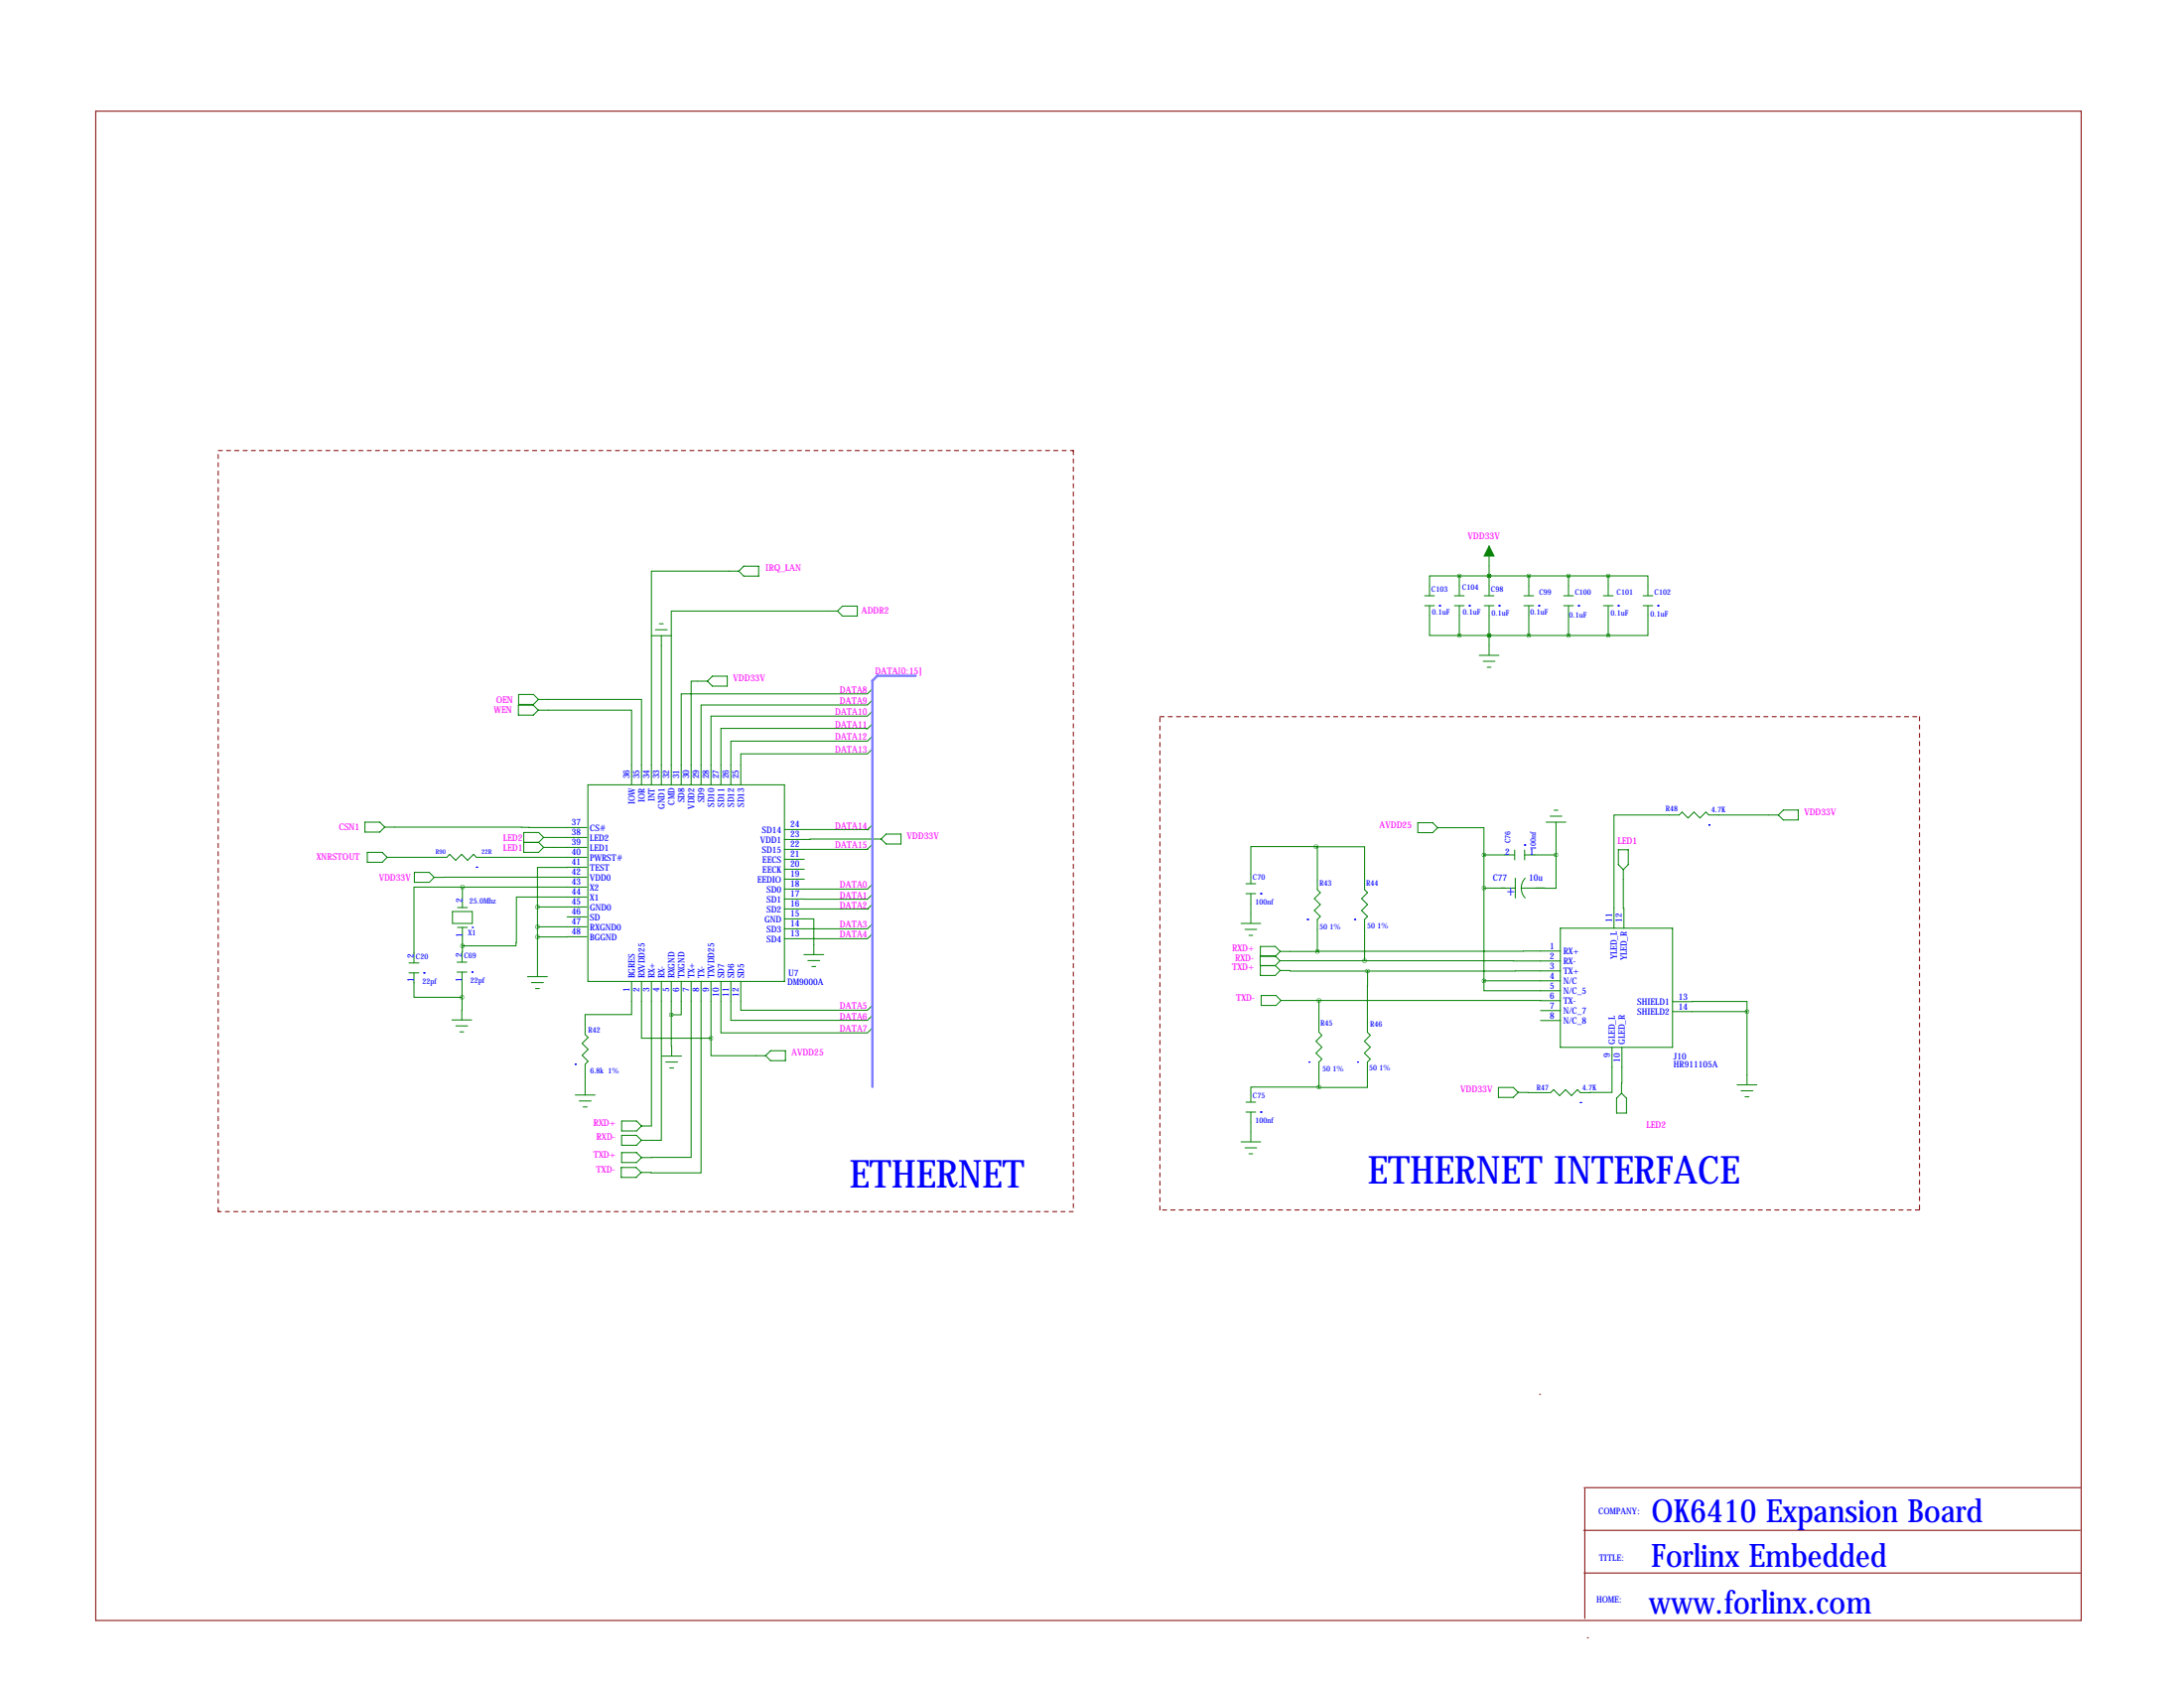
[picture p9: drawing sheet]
<svg xmlns="http://www.w3.org/2000/svg" width="559mm" height="432mm" viewBox="0 0 559 432" stroke-linecap="round" stroke-linejoin="round" font-family="sans-serif">
<path d="M55.8 115.3h218.8M274.6 115.3v194.6M296.8 183.3h194.3M491.1 183.3v126.2M55.8 309.9v-194.6M274.6 309.9h-218.8M296.8 309.5v-126.2M491.1 309.5h-194.3" fill="none" stroke="#800000" stroke-width=".25" stroke-dasharray="1.1 1.1"/>
<path d="M24.5 28.4h508v386.1h-508zM393.9 356.7h.1M405.2 391.5h127M405.3 380.5h127M405.5 380.8v33.2M405.3 402.4h127M406.1 418.9h.1" fill="none" stroke="#800000" stroke-width=".25"/>
<g fill="none" stroke="#008000" stroke-width=".25">
<path d="M381 139.7v12.7M168.7 159.6h1M189 146.1h-22.3v54.7M189 146.1l1.3-1.3h3.8v2.6h-3.8zM214.3 156.3h-42.5v44.5M215.5 155h3.9v2.6h-3.9l-1.2-1.3zM364.5 154.9h2.5M364.5 152.4h2.5M365.8 154.9v7.7h7.6M372.1 154.9h2.5M372.1 152.4h2.5M373.4 147.3h-7.6v5.1"/>
<path d="M373.4 147.3v5.1M373.4 154.9v7.7M373.4 147.3h38.1M379.7 154.9h2.6M379.7 152.4h2.6M381 147.3h.1M381 154.9v12.7M389.9 154.9h2.5M389.9 152.4h2.5M391.2 147.3v5.1M391.2 154.9v7.7M400 154.9h2.6"/>
<path d="M400 152.4h2.6M401.3 147.3v5.1M401.3 154.9v7.7M410.2 154.9h2.5M410.2 152.4h2.5M411.5 147.3h10.1v5.1M411.5 147.3v5.1M411.5 154.9v7.7M420.4 154.9h2.5M420.4 152.4h2.5M421.6 154.9v7.7h-10.1M132.7 177.6h3.8l1.3 1.3-1.3 1.3h-3.8z"/>
<path d="M137.8 178.9h26.3v21.9M166.7 162.6h5.1M167.7 161.1h3M169.2 162.6v38.2M181 174.2h-4.2v26.6M182.3 173h3.8v2.5h-3.8l-1.3-1.3zM223.2 176.2l-1.3 1.3h-47.6v23.3M223.2 179.1l-1.3 1.2h-42.5v20.5M373.4 162.6h38.1M378.5 167.6h5M379.5 169.2h3M380.5 170.7h1"/>
<path d="M381 162.6h.1M132.6 180.4h3.8l1.3 1.3-1.3 1.2h-3.8zM137.7 181.7h23.9v19.1M223.2 181.9l-1.3 1.3h-40v17.6M223.2 185.2l-1.3 1.2-37.4-.1v14.5M223.2 188.3l-1.3 1.3h-34.9v11.2M223.2 191.6l-1.3 1.2h-32.4v8M93.4 210.3h3.8l1.3 1.3-1.3 1.3h-3.8zM94 218h3.8l1.3 1.3-1.3 1.3h-3.8zM98.5 211.6l51.7 .1M99.1 219.3h15.2l.8-.8 1.5 1.6 1.5-1.6 1.5 1.6 1.6-1.6 .7 .8h28.3M134 215.5h3.8"/>
<path d="M137.8 215.5l1.3 1.3M139.1 214.2h11.1M139.1 216.8h11.1M139.1 214.2l-1.3-1.2h-3.8v5h3.8l1.3-1.2M139.1 214.2l-1.3 1.3M150.4 200.8h50.3v50.3h-50.3zM200.7 219.8h5.1M223.2 211l-1.3 1.2h.3h-21.5M223.2 216l-1.2 1.3h-21.3M225.5 214.6l-24.8 .1M226.7 213.4h3.8v2.5h-3.8l-1.2-1.3zM336.7 216.6h.4v11l.7 .7-1.5 1.6 1.5 1.5-1.5 1.5 1.5 1.5-.7 .8v8.2"/>
<path d="M336.7 216.6h12.4v11l.8 .7-1.5 1.6 1.5 1.5-1.5 1.5 1.5 1.5-.8 .8v10.6M336.7 216.6h-16.7v9.5M362.8 210.5h3.8l1.2 1.2-1.2 1.3h-3.8zM367.8 211.7h11.9v7M379.7 218.7h7.9M379.7 218.7v32.2M387.6 217.4v2.6M390.1 217.4v2.6M390.1 218.7h8M395.6 210.3h5.1M396.6 208.8h3M397.6 207.3h1"/>
<path d="M398.1 218.7v8.5h-8.9M398.1 210.3v8.4M414.1 217.4h2.5v3.8l-1.3 1.3-1.2-1.3zM455 208.5h-17.8l-.7-.8-1.6 1.5-1.5-1.5-1.5 1.5-1.5-1.5-.8 .8h-16.6v28.9M456.3 207.2h3.8v2.6h-3.8l-1.3-1.3zM106 223.2h3.8l1.3 1.2-1.3 1.3h-3.8zM115.8 233.2h5.1v3h-5.1zM117 237.2h2.6M117 232.2h2.6M118.3 226.9h-12.4v19.4M118.3 226.9h31.9M118.3 226.9v5.3"/>
<path d="M118.3 237.2v4.8M137.5 232h12.7M137.5 237.1h12.7M137.5 232v17.8M145.1 234.5h5.1M150.2 221.8l-12.7 .1v10.1M150.2 239.6l-12.7 .1M150.2 224.4h-39.1M150.2 229.5h-18.1l-.1 12.5h-13.7M200.7 235.1h7.5v9.1M200.7 222.4h5.1M200.7 224.9h5.1"/>
<path d="M223.2 226.2l-1.3 1.2h-21.2M223.2 228.8l-1.3 1.2h-21.2M223.2 231.3l-1.3 1.3h.2l-21.4-.1M223.2 236.3l-1.3 1.3h-21.2M223.2 238.9l-1.3 1.2h-21.2M317.5 236.2h5.1M318.5 237.7h3.1M318.8 228.6h2.5M318.8 226.1h2.5M319.5 239.3h1M320 228.6v7.6M379.7 227.2h8"/>
<path d="M387.7 224.6v5.1M390.2 224.6a3.7 3.7 0 0 0 0 5.1M399.2 237.4h28.7v30.5h-28.7zM415.3 222.5l.2 14.9M104.6 248.9h2.6M104.6 246.3h2.6M105.9 248.9v6.2h12.3M116.9 248.7h2.6M116.9 246.1h2.6M118.2 255.1v5.8M118.2 248.7v6.4M118.3 242l-.1 4.1"/>
<path d="M135 249.8h5.1M136 251.4h3M137 252.9h1M161.6 251.1v8.4h-11.9v5.1l.8 .8-1.6 1.5 1.6 1.5-1.6 1.6 1.6 1.5-.8 .7v7.9M164.1 251.1v14.5h17.8M166.7 251.1v36.9h-2.6M169.2 251.1v40.6h-5.1M171.8 259.6l.1 10.6M171.8 251.1v8.5M174.3 251.1v8.5h-2.5M176.8 251.1v45h-12.7M179.4 251.1v48.9l-15.4-.1"/>
<path d="M181.9 251.1v14.5M184.5 251.1v13.1h37.4l1.3-1.3M187 251.1v9.9h34.9l1.3-1.3M189.5 251.1v7.3h32.4l1.3-1.3M205.7 244.2h5.1M206.7 245.7h3.1M207.7 247.2h1M322.4 244.5h3.8l1.3 1.3M322.7 254.7h3.8l1.3 1.2-1.3 1.3h-3.8zM326.3 247h-3.9M326.3 247l1.3 1.3M327.5 245.8h21.6"/>
<path d="M327.5 245.8l-1.3 1.2M327.6 248.3h2.5v.1h19.8M327.6 243.4h9.5M327.6 243.4l-1.3 1.3h-3.8M327.6 243.4l-1.3-1.3h-3.8v7.4h3.8l1.3-1.2M327.8 255.9h9.7M337.5 255.9l61.7 .1M337.5 255.9v8.2l.7 .7-1.5 1.5 1.5 1.6-1.5 1.5 1.5 1.5-.7 .8v6.4M349.1 245.8h50.1M349.9 248.4v15.7l.7 .7-1.5 1.5 1.5 1.6-1.5 1.5 1.5 1.5-.7 .8v6.5l-12.4-.1M379.7 250.9v2.5h19.5M379.7 250.9h19.5"/>
<path d="M394.2 258.5h5M399.2 243.3l-62.1 .1M399.2 248.4h-49.3M427.9 256.2h19.1v2.6M427.9 258.8h19.1M447 258.8v18.7M115.6 260.9h5.1M116.6 262.4h3.1M117.7 264h1M169.3 270.2h5.1M170.3 271.7h3.1M171.3 273.2h1.1"/>
<path d="M181.9 265.6v4.5h14M195.9 270.1l1.3-1.3h3.8v2.5h-3.8zM337.5 278.1h-17.5v3.8M383.4 278.2h3.8l1.3 1.3-1.3 1.2h-3.8zM394.2 261.1h5M412.4 267.9v11.6h-8l-.8-.8-1.5 1.6-1.5-1.6-1.6 1.6-1.5-1.6-.8 .8h-8.2M414.9 279.7l1.3 1.2v3.8h-2.6v-3.8zM415 267.9l-.1 11.8M444.4 277.5h5.1M445.5 279h3M147.2 280.1h5M148.2 281.6h3"/>
<path d="M149.2 283.2h1M159 298.7h3.8l1.2 1.2-1.2 1.3h-3.8zM159.1 286.8h3.8l1.2 1.2-1.2 1.3h-3.8zM159.1 290.4h3.8l1.2 1.3-1.2 1.3h-3.8zM159.1 294.8h3.8l1.2 1.3-1.2 1.3h-3.8zM317.5 292.1h5.1M318.5 293.6h3.1M318.8 284.5h2.5M318.8 281.9h2.5M319.5 295.1h1M320 284.5v7.6M446.5 280.6h1"/>
</g>
<g fill="none" stroke="#00f" stroke-width=".25">
<path d="M368.3 154.9h.1M375.9 154.9h.1M383.5 154.9h.1M393.7 154.9h.1M403.9 154.9h.1M414 154.9h.1M424.2 154.9h.1M390.1 216.2h.1M437.2 211h.1M120.9 237.2h.1M121.9 221.8h.1M322.6 228.6h.1"/>
<path d="M334.5 235.2h.1M346.6 235.2h.1M108.5 248.9h.1M120.8 248.7h.1M147.2 272.2h.1M334.9 271.7h.1M347.3 271.7h.1M322.6 284.5h.1M404.4 282h.1"/>
</g>
<path d="M381 139.7l1.3 2.5h-2.6z" fill="#008000" stroke="#008000" stroke-width=".25"/>
<path d="M137.5 232a.05 .05 0 0 0 .1 0 .05 .05 0 0 0-.1 0zM137.5 237.1a.05 .05 0 0 0 .1 0 .05 .05 0 0 0-.1 0zM137.5 239.7a.05 .05 0 0 0 .1 0 .05 .05 0 0 0-.1 0zM171.7 259.6a.05 .05 0 0 0 .1 0 .05 .05 0 0 0-.1 0zM181.9 265.6a.05 .05 0 0 0 .1 0 .05 .05 0 0 0-.1 0zM337.4 278.1a.05 .05 0 0 0 .1 0 .05 .05 0 0 0-.1 0zM337 243.4a.05 .05 0 0 0 .1 0 .05 .05 0 0 0-.1 0zM349.1 245.8a.05 .05 0 0 0 .1 0 .05 .05 0 0 0-.1 0zM337.4 255.9a.05 .05 0 0 0 .1 0 .05 .05 0 0 0-.1 0zM379.6 250.9a.05 .05 0 0 0 .1 0 .05 .05 0 0 0-.1 0zM379.6 218.7a.05 .05 0 0 0 .1 0 .05 .05 0 0 0-.1 0zM379.6 227.2a.05 .05 0 0 0 .1 0 .05 .05 0 0 0-.1 0zM398.1 218.7a.05 .05 0 0 0 .1 0 .05 .05 0 0 0-.1 0zM401.3 147.3a.05 .05 0 0 0 .1 0 .05 .05 0 0 0-.1 0zM391.1 147.3a.05 .05 0 0 0 .1 0 .05 .05 0 0 0-.1 0zM391.1 162.6a.05 .05 0 0 0 .1 0 .05 .05 0 0 0-.1 0zM401.3 162.6a.05 .05 0 0 0 .1 0 .05 .05 0 0 0-.1 0zM411.4 147.3a.05 .05 0 0 0 .1 0 .05 .05 0 0 0-.1 0zM411.4 162.6a.05 .05 0 0 0 .1 0 .05 .05 0 0 0-.1 0zM373.3 147.3a.05 .05 0 0 0 .1 0 .05 .05 0 0 0-.1 0zM373.3 162.6a.05 .05 0 0 0 .1 0 .05 .05 0 0 0-.1 0z" fill="#008000" stroke="#008000" stroke-width="1"/>
<path d="M234.3 172.9h-9.8l-1.3 1.2v103.9" fill="none" stroke="#8080ff" stroke-width=".63"/>
<g font-size="9.9" fill="#00f">
<text x="217.4" y="303.9">ETHERNET</text>
<text x="350" y="302.8">ETHERNET INTERFACE</text>
</g>
<g font-size="8.2" fill="#00f">
<text x="422.6" y="389.4">OK6410 Expansion Board</text>
<text x="422.5" y="400.8">Forlinx Embedded</text>
<text x="421.8" y="412.8">www.forlinx.com</text>
</g>
<text font-size="3.6" fill="#00f" x="387.5" y="229.5" transform="rotate(-90 387.5 229.5)">+</text>
<g font-size="2.4" fill="#f0f">
<text x="375.6" y="138">VDD33V</text>
<text x="195.9" y="146.1">IRQ_LAN</text>
<text x="220.4" y="157.1">ADDR2</text>
<text x="223.9" y="172.5">DATA[0:15]</text>
<text x="126.9" y="179.9">OEN</text>
<text x="187.6" y="174.2">VDD33V</text>
<text x="214.9" y="177.2">DATA8</text>
<text x="126.4" y="182.5">WEN</text>
<text x="213.7" y="182.9">DATA10</text>
<text x="214.9" y="180.1">DATA9</text>
<text x="213.7" y="186.2">DATA11</text>
<text x="213.7" y="189.3">DATA12</text>
<text x="213.7" y="192.6">DATA13</text>
<text x="461.6" y="208.5">VDD33V</text>
<text x="86.7" y="212.4">CSN1</text>
<text x="128.7" y="215.1">LED2</text>
<text x="213.7" y="212">DATA14</text>
<text x="232.1" y="214.6">VDD33V</text>
<text x="353" y="211.7">AVDD25</text>
<text x="413.9" y="216">LED1</text>
<text x="81" y="219.9">XNRSTOUT</text>
<text x="128.7" y="217.6">LED1</text>
<text x="213.7" y="217">DATA15</text>
<text x="97" y="225.2">VDD33V</text>
<text x="214.9" y="227.2">DATA0</text>
<text x="214.9" y="229.8">DATA1</text>
<text x="214.9" y="232.3">DATA2</text>
<text x="214.9" y="237.3">DATA3</text>
<text x="214.9" y="239.9">DATA4</text>
<text x="315.2" y="243.4">RXD+</text>
<text x="316" y="245.8">RXD-</text>
<text x="315.2" y="248.3">TXD+</text>
<text x="316.3" y="255.9">TXD-</text>
<text x="214.9" y="258.2">DATA5</text>
<text x="214.9" y="260.8">DATA6</text>
<text x="214.9" y="264">DATA7</text>
<text x="202.5" y="270.1">AVDD25</text>
<text x="373.7" y="279.5">VDD33V</text>
<text x="151.8" y="288">RXD+</text>
<text x="152.6" y="291.7">RXD-</text>
<text x="421.2" y="288.6">LED2</text>
<text x="151.8" y="296.1">TXD+</text>
<text x="152.5" y="299.9">TXD-</text>
</g>
<g font-size="2.3" fill="#00f">
<text x="161.1" y="199.2" transform="rotate(-90 161.1 199.2)">36</text>
<text x="163.6" y="199.2" transform="rotate(-90 163.6 199.2)">35</text>
<text x="166.2" y="199.2" transform="rotate(-90 166.2 199.2)">34</text>
<text x="168.7" y="199.2" transform="rotate(-90 168.7 199.2)">33</text>
<text x="171.2" y="199.2" transform="rotate(-90 171.2 199.2)">32</text>
<text x="173.8" y="199.2" transform="rotate(-90 173.8 199.2)">31</text>
<text x="176.3" y="199.2" transform="rotate(-90 176.3 199.2)">30</text>
<text x="178.9" y="199.2" transform="rotate(-90 178.9 199.2)">29</text>
<text x="181.4" y="199.2" transform="rotate(-90 181.4 199.2)">28</text>
<text x="183.9" y="199.2" transform="rotate(-90 183.9 199.2)">27</text>
<text x="186.5" y="199.2" transform="rotate(-90 186.5 199.2)">26</text>
<text x="189" y="199.2" transform="rotate(-90 189 199.2)">25</text>
<text x="162.4" y="205.7" transform="rotate(-90 162.4 205.7)">IOW</text>
<text x="164.9" y="205.2" transform="rotate(-90 164.9 205.2)">IOR</text>
<text x="167.5" y="205.1" transform="rotate(-90 167.5 205.1)">INT</text>
<text x="170" y="207.1" transform="rotate(-90 170 207.1)">GND1</text>
<text x="172.6" y="205.9" transform="rotate(-90 172.6 205.9)">CMD</text>
<text x="175.1" y="205.3" transform="rotate(-90 175.1 205.3)">SD8</text>
<text x="177.6" y="206.9" transform="rotate(-90 177.6 206.9)">VDD2</text>
<text x="180.2" y="205.3" transform="rotate(-90 180.2 205.3)">SD9</text>
<text x="182.7" y="206.5" transform="rotate(-90 182.7 206.5)">SD10</text>
<text x="185.3" y="206.5" transform="rotate(-90 185.3 206.5)">SD11</text>
<text x="187.8" y="206.5" transform="rotate(-90 187.8 206.5)">SD12</text>
<text x="190.3" y="206.5" transform="rotate(-90 190.3 206.5)">SD13</text>
<text x="146.3" y="211.2">37</text>
<text x="146.3" y="213.7">38</text>
<text x="150.9" y="212.5">CS#</text>
<text x="150.9" y="215">LED2</text>
<text x="194.5" y="215.5">VDD1</text>
<text x="194.9" y="213">SD14</text>
<text x="202.2" y="211.7">24</text>
<text x="202.2" y="214.2">23</text>
<text x="146.3" y="216.3">39</text>
<text x="146.3" y="218.8">40</text>
<text x="146.3" y="221.3">41</text>
<text x="150.9" y="217.6">LED1</text>
<text x="150.9" y="220.1">PWRST#</text>
<text x="194.9" y="218.1">SD15</text>
<text x="195.1" y="220.6">EECS</text>
<text x="202.2" y="216.8">22</text>
<text x="202.2" y="219.3">21</text>
<text x="202.2" y="221.8">20</text>
<text x="385.1" y="218.7">2</text>
<text x="391.4" y="218.7">1</text>
<text x="146.3" y="223.9">42</text>
<text x="146.3" y="226.4">43</text>
<text x="150.9" y="222.6">TEST</text>
<text x="150.9" y="225.2">VDD0</text>
<text x="150.9" y="227.7">X2</text>
<text x="193.8" y="225.7">EEDIO</text>
<text x="195.1" y="223.2">EECK</text>
<text x="202.2" y="224.4">19</text>
<text x="202.2" y="226.9">18</text>
<text x="381.9" y="225.3">C77</text>
<text x="391.2" y="225.2">10u</text>
<text x="118.3" y="230.9" transform="rotate(-90 118.3 230.9)">2</text>
<text x="146.3" y="229">44</text>
<text x="146.3" y="231.5">45</text>
<text x="150.9" y="230.3">X1</text>
<text x="150.9" y="232.8">GND0</text>
<text x="196.1" y="228.2">SD0</text>
<text x="196.1" y="230.8">SD1</text>
<text x="196.1" y="233.3">SD2</text>
<text x="202.2" y="229.5">17</text>
<text x="202.2" y="232">16</text>
<text x="118.3" y="239.7" transform="rotate(-90 118.3 239.7)">1</text>
<text x="146.3" y="234">46</text>
<text x="146.3" y="236.6">47</text>
<text x="146.3" y="239.1">48</text>
<text x="150.9" y="235.3">SD</text>
<text x="150.9" y="237.9">RXGND0</text>
<text x="195.6" y="235.9">GND</text>
<text x="196.1" y="238.4">SD3</text>
<text x="202.2" y="234.5">15</text>
<text x="202.2" y="237.1">14</text>
<text x="202.2" y="239.6">13</text>
<text x="412.4" y="235.9" transform="rotate(-90 412.4 235.9)">11</text>
<text x="415" y="235.9" transform="rotate(-90 415 235.9)">12</text>
<text x="105.9" y="245.1" transform="rotate(-90 105.9 245.1)">2</text>
<text x="118.2" y="244.9" transform="rotate(-90 118.2 244.9)">2</text>
<text x="150.9" y="240.4">BGGND</text>
<text x="196.1" y="240.9">SD4</text>
<text x="396.5" y="242.8">1</text>
<text x="396.5" y="245.3">2</text>
<text x="400" y="244.1">RX+</text>
<text x="413.8" y="245.4" transform="rotate(-90 413.8 245.4)">YLED_L</text>
<text x="416.3" y="245.7" transform="rotate(-90 416.3 245.7)">YLED_R</text>
<text x="105.9" y="251.3" transform="rotate(-90 105.9 251.3)">1</text>
<text x="118.2" y="251.1" transform="rotate(-90 118.2 251.1)">1</text>
<text x="162.4" y="250.3" transform="rotate(-90 162.4 250.3)">BGRES</text>
<text x="164.9" y="250.3" transform="rotate(-90 164.9 250.3)">RXVDD25</text>
<text x="167.5" y="250.3" transform="rotate(-90 167.5 250.3)">RX+</text>
<text x="170" y="250.3" transform="rotate(-90 170 250.3)">RX-</text>
<text x="172.6" y="250.3" transform="rotate(-90 172.6 250.3)">RXGND</text>
<text x="175.1" y="250.3" transform="rotate(-90 175.1 250.3)">TXGND</text>
<text x="177.6" y="250.3" transform="rotate(-90 177.6 250.3)">TX+</text>
<text x="180.2" y="250.3" transform="rotate(-90 180.2 250.3)">TX-</text>
<text x="182.7" y="250.3" transform="rotate(-90 182.7 250.3)">TXVDD25</text>
<text x="185.3" y="250.3" transform="rotate(-90 185.3 250.3)">SD7</text>
<text x="187.8" y="250.3" transform="rotate(-90 187.8 250.3)">SD6</text>
<text x="190.3" y="250.3" transform="rotate(-90 190.3 250.3)">SD5</text>
<text x="201.5" y="251.9">DM9000A</text>
<text x="201.7" y="249.8">U7</text>
<text x="396.5" y="247.9">3</text>
<text x="396.5" y="250.4">4</text>
<text x="400" y="246.6">RX-</text>
<text x="400" y="249.2">TX+</text>
<text x="400" y="251.7">N/C</text>
<text x="161.1" y="253.8" transform="rotate(-90 161.1 253.8)">1</text>
<text x="163.6" y="253.8" transform="rotate(-90 163.6 253.8)">2</text>
<text x="166.2" y="253.8" transform="rotate(-90 166.2 253.8)">3</text>
<text x="168.7" y="253.8" transform="rotate(-90 168.7 253.8)">4</text>
<text x="171.2" y="253.8" transform="rotate(-90 171.2 253.8)">5</text>
<text x="173.8" y="253.8" transform="rotate(-90 173.8 253.8)">6</text>
<text x="176.3" y="253.8" transform="rotate(-90 176.3 253.8)">7</text>
<text x="178.9" y="253.8" transform="rotate(-90 178.9 253.8)">8</text>
<text x="181.4" y="253.8" transform="rotate(-90 181.4 253.8)">9</text>
<text x="183.9" y="255" transform="rotate(-90 183.9 255)">10</text>
<text x="186.5" y="255" transform="rotate(-90 186.5 255)">11</text>
<text x="189" y="255" transform="rotate(-90 189 255)">12</text>
<text x="396.5" y="252.9">5</text>
<text x="396.5" y="255.5">6</text>
<text x="400" y="254.2">N/C_5</text>
<text x="400" y="256.8">TX-</text>
<text x="418.9" y="257">SHIELD1</text>
<text x="429.5" y="255.7">13</text>
<text x="396.5" y="258">7</text>
<text x="396.5" y="260.6">8</text>
<text x="400" y="259.3">N/C_7</text>
<text x="400" y="261.9">N/C_8</text>
<text x="418.9" y="259.6">SHIELD2</text>
<text x="429.5" y="258.3">14</text>
<text x="413.3" y="267.2" transform="rotate(-90 413.3 267.2)">GLED_L</text>
<text x="415.8" y="267.2" transform="rotate(-90 415.8 267.2)">GLED_R</text>
<text x="411.9" y="270.6" transform="rotate(-90 411.9 270.6)">9</text>
<text x="414.5" y="271.8" transform="rotate(-90 414.5 271.8)">10</text>
<text x="428.2" y="271">J10</text>
<text x="428.2" y="273.1">HR911105A</text>
<text x="409" y="387.3">COMPANY:</text>
<text x="409.1" y="399.2">TITLE:</text>
<text x="408.4" y="409.9">HOME:</text>
</g>
<g font-size="2" fill="#00f">
<text x="366.3" y="151.4">C103</text>
<text x="374.1" y="150.9">C104</text>
<text x="381.5" y="151.5">C98</text>
<text x="393.8" y="152.2">C99</text>
<text x="402.9" y="152.2">C100</text>
<text x="413.7" y="152.2">C101</text>
<text x="423.3" y="152.2">C102</text>
<text x="366.4" y="157.3">0.1uF</text>
<text x="374.3" y="157.3">0.1uF</text>
<text x="381.7" y="157.6">0.1uF</text>
<text x="391.6" y="157.3">0.1uF</text>
<text x="401.5" y="158.1">0.1uF</text>
<text x="412.2" y="157.6">0.1uF</text>
<text x="422.3" y="157.8">0.1uF</text>
<text x="426.2" y="207.4">R48</text>
<text x="437.9" y="207.7">4.7K</text>
<text x="386.5" y="215.8" transform="rotate(-90 386.5 215.8)">C76</text>
<text x="393" y="217.5" transform="rotate(-90 393 217.5)">100nf</text>
<text x="320.5" y="225.1">C70</text>
<text x="337.6" y="226.6">R43</text>
<text x="349.6" y="226.6">R44</text>
<text x="120.1" y="231.2">25.0Mhz</text>
<text x="321.2" y="231.5">100nf</text>
<text x="119.8" y="239.3">X1</text>
<text x="337.6" y="237.8">50 1%</text>
<text x="349.8" y="237.5">50 1%</text>
<text x="106.4" y="245.4">C20</text>
<text x="118.7" y="245.2">C69</text>
<text x="108.1" y="251.8">22pf</text>
<text x="120.4" y="251.6">22pf</text>
<text x="337.9" y="262.4">R45</text>
<text x="350.6" y="262.7">R46</text>
<text x="150.5" y="264.2">R42</text>
<text x="151" y="274.6">6.8k 1%</text>
<text x="338.4" y="274.1">50 1%</text>
<text x="350.3" y="273.9">50 1%</text>
<text x="320.5" y="281">C75</text>
<text x="393.1" y="278.8">R47</text>
<text x="404.9" y="278.8">4.7K</text>
<text x="321.2" y="287.4">100nf</text>
</g>
<g font-size="1.6" fill="#00f">
<text x="111.5" y="218.5">R90</text>
<text x="123.3" y="218.5">22R</text>
</g>
</svg>
